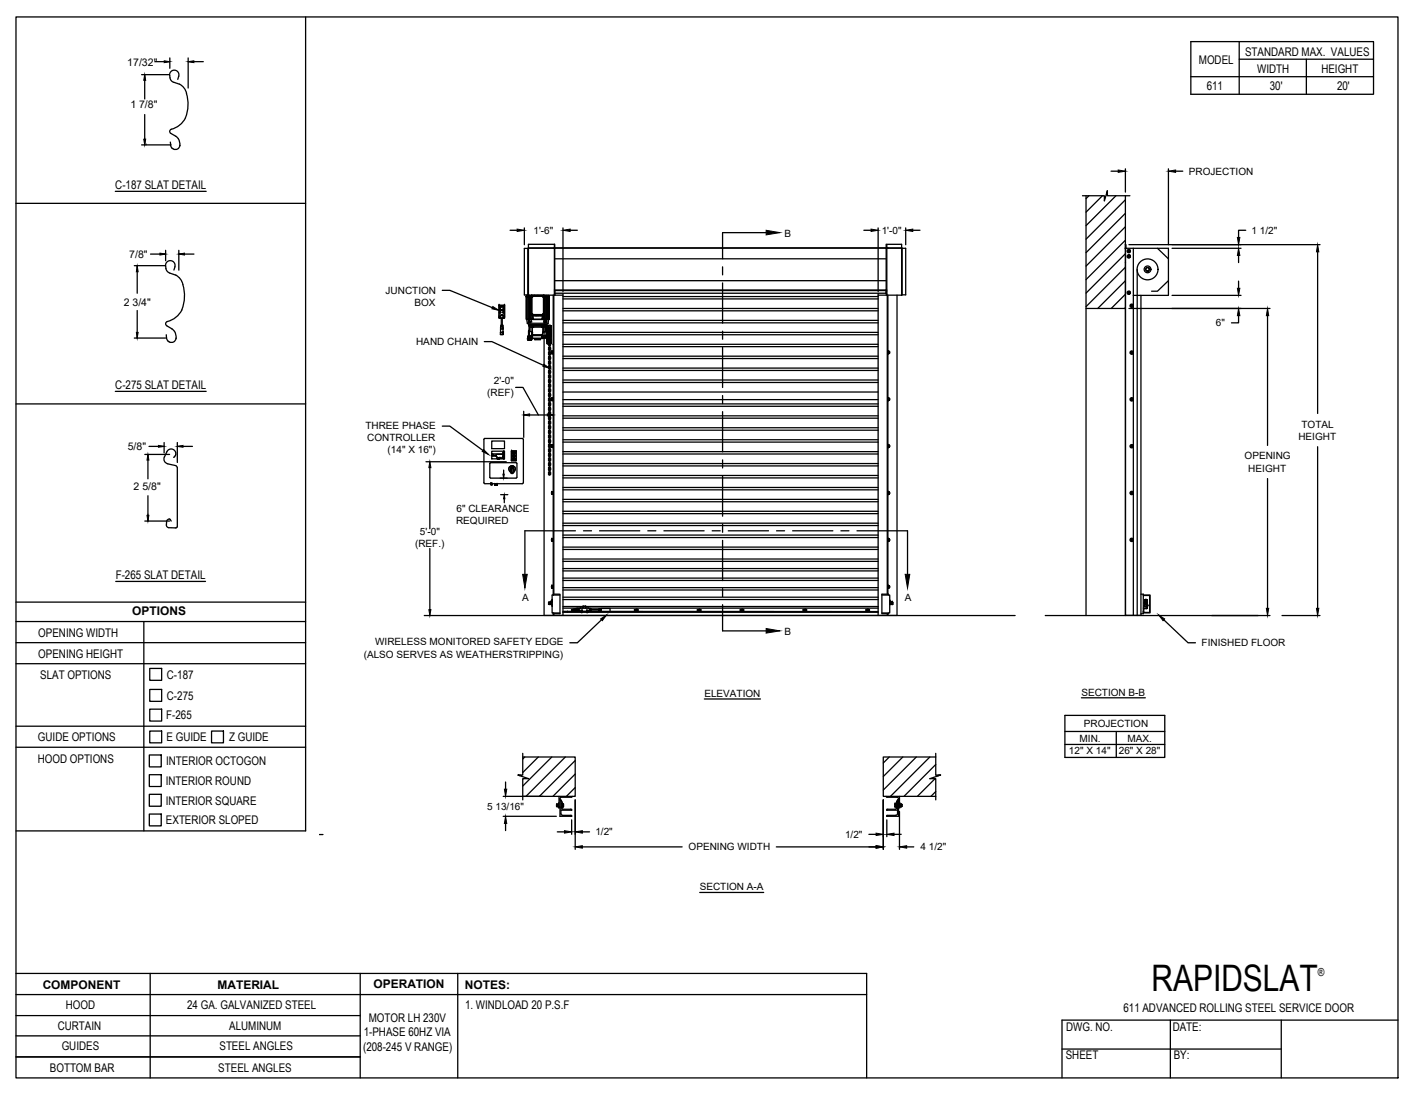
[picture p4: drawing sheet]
<svg xmlns="http://www.w3.org/2000/svg" width="279mm" height="216mm" viewBox="0 0 279 216" stroke-linecap="round" stroke-linejoin="round" font-family="sans-serif">
<!-- layer: MOTOR LH -->
<g fill="none" stroke="#000" stroke-width=".25">
<path d="M213.6 38.6h4.3v1.1l.6-2v.9h4.4M214.3 38.6v82.9M214.9 38.6l-.6 .6M217.5 38.6l-3.2 3.3M218.5 37.7h.1M220.2 38.6l-5.9 5.9M222.1 38.6v82.9M222.1 39.4l-7.8 7.8M103.8 58.5h.1M103.9 58.5h.1M103.9 58.5v4.6l.2 .7M103.9 58.5h.4"/>
<path d="M104 58.2l-.1 .3M104.1 58.5h-.3h.4M104.2 49v9.2M104.2 58.5v4.5M104.2 58.5h-.4v4.5h.4M104.2 58.2h.1M104.2 58.2v-9.2v9.2M104.3 49h-.8v9.2h.7M104.3 58.3h.1M104.3 58.3v.2h.5M104.3 49h74.4v9.2h-.8M104.3 48.9h4.9"/>
<path d="M104.3 58.3h5.1M104.3 58.3v-10.1h5.1v10.1M104.4 58.5h-.5v4.5M104.4 58.5v4.6M104.5 58.3v.2M104.5 58.5v4.5M104.5 58.5h.1M104.7 58.6h.1M104.7 58.6l-.2-.1v4.5h.2M104.7 59.4v.3M104.8 59.7v.8M104.8 59.7h.1"/>
<path d="M104.8 58.8v.7M104.8 58.8h.1M104.8 59.5h.1M104.8 58.5l-.1 .3M104.8 58.5v3.6M104.8 58.7v3.2M104.9 58.4h2.4v3.8h-2.4zM104.9 58.3h-.1M104.9 58.6l.2-.2h1.9l.3 .2v3.3M104.9 58.3l-.2 .2M104.9 58.7l.3-.2h1.8l.2 .2v3.2l-.2 .2h-1.8l-.3-.2zM104.9 58.5l-.1 .2h.1"/>
<path d="M104.9 58.6v3.4M105 58.5l-.1 .1M105.1 58.4l.1 .1zM105.2 58.4h1.8M105.5 58.3h.1M106.2 58.3h.1M107 58.4l.1 .1M107.1 58.5h.1M107.2 58.3l.2 .2M107.2 58.5l.1 .2-.1-.1M107.2 58.3h-2.3M107.2 58.3h.1"/>
<path d="M107.2 58.5v.1M107.3 58.3l.1 63.2h69.6v-63.2M107.4 58.5v3.6M107.4 58.5h.1M107.4 58.5v4.5l-.2-.1M107.4 58.6h.1M107.4 58.5v.1M107.4 58.5h1M107.6 58.5h.1M107.7 58.5v4.5M107.7 58.3v.2h-.3M107.7 58.5v4.5h-.2"/>
<path d="M107.8 58.5v4.6h.1v.4h-.2M107.9 58.5h.3M107.9 58.3v.2h-.2M108 58.5v4.5M108.2 58.3v.2M108.2 58.5h.1M108.3 58.5v4.6M108.4 58.5h-.2h.2M108.4 58.5h.1M108.4 58.5v4.5h-.6M109.2 58.3v59.1M109.3 48.9v.1"/>
<path d="M109.3 58.3v59M109.4 58h.1M109.4 57.4h.1M109.4 58.3h1.7M109.4 57.2h65.6M109.4 57.5h.1M109.4 57.6h.1M109.4 57.8h.1M109.5 48.2v9.7h65.4M109.5 57.3h65.4M109.5 51.1h65.4M109.5 55.4h65.4"/>
<path d="M109.5 57.9v.4M111.1 57.9v63.6M111.1 58.5h62.2M111.1 59h62.2M173.3 58.3h4.6M173.3 57.9v63.6M174.9 48.2v10.1M174.9 57.7h.1M174.9 57.5h.1M174.9 57.9h.1M175 58.3v-10.1h2.9v10.1M175 57.4v.6"/>
<path d="M175.1 48.9v.1M175.1 58.3v59M175.2 48.9v.1M175.2 58.3v59M177.9 49h.1M177.9 48.9l-68.7 .1M177.9 58.2v.1M177.9 49v9.2M178 49v9.2M222 49l.1 .1M222 48.3l.1 .7M222.1 49h.1"/>
<path d="M222.1 51.8h.1M222.1 49.1h.1M222.1 42.1l-7.8 7.8M222.1 44.7l-7.8 7.8M222.1 47.4l-7.8 7.8M222.1 50.1l-7.8 7.7M222.1 52.7l-7.8 7.8M222.1 55.4l-5.5 5.5M222.1 58.1l-2.8 2.8M222.1 48.3v.7M222.7 50.4l.2 .1zM222.7 50.8l.2-.1z"/>
<path d="M222.7 50.4l-.2 .1v.2l.2 .1M222.7 49.4l.2 .1zM222.7 49.8l.2-.1zM222.7 49.4l-.2 .1v.2l.2 .1M222.7 57.6l.2 .1zM222.7 58l.2-.1zM222.7 57.6l-.2 .1v.2l.2 .1M222.8 57.6l-.3 .1 .1 .3 .3-.1-.1-.3M222.8 49.4l-.3 .1 .1 .3 .3-.1-.1-.3M222.8 50.4l-.3 .1 .1 .3 .3-.1-.1-.3M222.8 49.4h.1M222.8 50.4h.1"/>
<path d="M222.8 57.6h.1M222.9 50.5h.1M222.9 50.5v.2v-.1M222.9 50.7h.1M222.9 49.5h.1M222.9 49.5v.2v-.1M222.9 49.7h.1M222.9 57.7h.1M222.9 57.7v.2v-.1M222.9 57.9h.1M223.6 49v72.4M223.6 58.3h6.9"/>
<path d="M224.4 53.2v68.3M225.1 58.3v63.1h-3v-72.4h8.4v9.3M226.4 53.4h.2v.2h-.2zM226.8 53a.36 .36 0 0 0-.7 0 .36 .36 0 0 0 .3 .5 .37 .37 0 0 1-.3-.5 .37 .37 0 0 1 .6-.1 .37 .37 0 0 1-.1 .6l.2-.3M226.8 53.1h.1M226.8 53.1v.1M226.8 53v.1M228.4 49l2.1 2.1M230.5 55.4l-2.1 2.1h-1.2M98.5 60.3h.1M98.5 60.3v2.4l.3 .1M98.5 60.3h1"/>
<path d="M98.5 62.6h.1M98.5 62.6l.2 .1zM98.6 60.5l.1 .1zM98.6 61.6h.1M98.6 61.7h.1M98.6 61.1h.1M98.6 60.5h.1M98.6 60.6h.1M98.7 61.7h.1M98.7 61.1h.1M98.7 60.5h.1M98.7 61.6h.1"/>
<path d="M98.7 60.6h.1M98.7 65.6h.6M98.7 66h.6M98.8 66h.1M98.8 65.6l-.1 .4M98.8 66h.5M98.8 65.6h.5M98.8 62.3h.5M98.8 64.7h.5M98.8 64.9h.5M98.8 62.3v.3h-.3M98.8 62.6v.2"/>
<path d="M98.8 64.9v.7M98.8 64.7v.2M98.8 64.4h.4M98.8 64.4v.3M98.8 64.4h.1M98.8 64.3h.4M98.8 62.8h.4M98.8 62.8h.1M98.9 62.8v1.5M98.9 62.1l-.2 .2M98.9 62.1l.4 .2M99.1 62.8v1.5"/>
<path d="M99.2 62.8h.1M99.2 64.4h.1M99.2 64.3h.1M99.2 64.4l.1 .3M99.2 64.7v.2M99.3 66h.1M99.3 65.6h.1M99.3 64.7h.1M99.3 64.9h.1M99.3 64.9v.7M99.3 62.8h.1M99.3 62.6v.2h-.5"/>
<path d="M99.3 62.3h.1M99.3 62.3v.3M99.3 65.6v.4M99.3 62.6h.2M99.3 62.6l.2 .1zM99.3 61.6h.1M99.3 61.7h.1M99.3 61.1h.1M99.3 60.5h.1M99.3 60.6h.1M99.4 61.7h.1M99.4 61.1h.1"/>
<path d="M99.4 60.5h.1M99.4 61.6h.1M99.4 60.6h.1M99.5 62.6h.1M99.5 60.3h.1M99.6 60.3l-.1 2.4-.2 .1M103.9 63.1h.5M104.1 63.8h4M104.1 63.8l.2 .3M104.1 67.1h.1M104.1 66.4l.1 .1M104.2 66.5l.1-.1z"/>
<path d="M104.2 66.8l.1-.1zM104.2 67h.1M104.2 66.5h.1M104.2 67l.5 .1M104.2 66.7h.1M104.2 66.7l-.1 .2 .1 .1M104.2 63h.2M104.2 66.4h.1M104.2 66.6h.1M104.2 66.6v.1M104.2 67.1h.6M104.2 66.5v.1"/>
<path d="M104.2 66.6l.1 .1M104.3 66.7h.1M104.3 63.1h.5l.1 .4h-.6zM104.3 66.9h.1M104.3 63.1h.1M104.3 66.9l.1 .1M104.3 66.4h.1M104.3 66.9v.2l-.1-.1 .1-.1M104.3 66.7h-.1v.3M104.3 67.1h.1M104.3 67.1h.1zM104.3 66.6v.3"/>
<path d="M104.3 66.8h.1M104.3 66.5h-.1M104.3 66.6v.1M104.3 66.6v-.3h.2v.5M104.3 66.7l.1 .3M104.3 64.1h3.6M104.3 64.1v.1h3.5l.1-.1M104.3 65.2v1.1M104.3 66.6v.4M104.4 67.1h.1M104.4 67.1h-.1M104.4 63.5l.2 .1"/>
<path d="M104.4 63.6h.2M104.4 63.6h.1M104.4 67.1h-.1h.1M104.4 65.2l.1 .1M104.4 64.2v1M104.4 65.2l-.1 .1v1.3M104.4 64.4h.1M104.4 64.3v-.1v.2M104.4 64.3h.1M104.4 66.9h.2M104.4 66.8l.1 .1M104.5 66.6v.1"/>
<path d="M104.5 66.7v.2M104.5 65.3h.1M104.5 66.8h.1M104.5 66.9h.1M104.5 66.4l-.1 .3M104.5 65.3v1M104.5 65.3v-.8h3.2l.1 .9M104.5 65.3v.1l.5 .1M104.5 66.6v.2M104.5 66.5h.1M104.5 66.8l-.1 .2M104.5 66.3h.4"/>
<path d="M104.5 64.5h.4M104.5 66.2h.4M104.5 67.1h.1M104.5 67.1h.1zM104.5 63.1v.6M104.5 67.1h.3M104.5 66.8v.1M104.5 66.5l.1 .2M104.5 63.1h3.1M104.5 63v.1M104.5 66.8l.1 .1M104.6 64.5v.9"/>
<path d="M104.6 66.9v.1M104.6 66.9h.1M104.6 67.1h.1M104.6 66.3v.6M104.6 66.3l-.1 .2M104.6 67.1h-.1h.1M104.6 66.3v.4zM104.6 63.6h.1M104.6 67h.1M104.6 66.3h.1M104.6 67.1h-.1M104.6 66.7v.3z"/>
<path d="M104.6 66.5h.3M104.6 66.8h.4M104.6 63.5v.1M104.7 67.1h.1M104.7 66.9h.1M104.7 66.9l.2 .1-.2 .1zM104.7 62.9h.1M104.7 60.5v.2M104.7 61.1v.3M104.7 61.8v1.2M104.7 66.8l-.1 .1M104.7 62.1l.2 .2"/>
<path d="M104.8 60.5h.1M104.8 60.7v.5M104.8 61.4v.4M104.8 61.4h.1M104.8 61.8h.1M104.8 67.1h.1M104.8 62.2v.8M104.8 67h.1M104.8 61.9l.1 .1M104.8 61.9h.1M104.9 66.8l-.2 .3M104.9 61.9h.1"/>
<path d="M104.9 67.1h-.1M104.9 66.2v.4h-.3M104.9 66.7h.1M104.9 66.5h.1M104.9 61.9l.2 .2M104.9 66.6l.1 .1M104.9 64.6h.1M104.9 65.6h.1M104.9 66.8l-.1 .2M104.9 65.6v.6M104.9 66.6v.1M104.9 62l.3 .1"/>
<path d="M104.9 62.2v.1M104.9 64.5v.1h.4v-.1M104.9 66.2v.4M105 65.6v1.1M105 62.3v.7h.1v-.7M105 62.9l-.3 .1M105 65.6h.1M105 65.6h-.1M105 64.6v.9M105 66.8h.1M105 64.6h.2M105 64.6v1.5"/>
<path d="M105 66.2l.1 .5M105 66.1h.1M105 66.1v.6M105 66.7h.1M105 66.7v.1M105 62.1h.2M105 65.6v1.2M105.1 66.7v.1h2M105.1 65.5l-.2 .1v.6M105.1 66.8h2M105.1 62.9h.1M105.2 62.1h.1"/>
<path d="M105.2 62.1h1.8M105.2 62.2h1.8M105.2 64.6h.1M105.2 62.3v.7h1.8v-.7M105.3 64.6h-.1M105.3 64.5h1.6M105.4 62.3h.9M105.4 62.3h.8M105.5 66.8h.1M105.5 66.8h1.2M105.5 66.8v.2M105.5 67h1.1"/>
<path d="M105.5 67h.1M106.2 62.3h.1M106.4 62.3h.5M106.7 66.8l-.1 .2M106.7 66.8h.1M106.9 64.6h.1M106.9 64.5v.1h.4v-.1M107 64.6h.2M107 66.2h.1M107 66.2l-.1 .3 .2 .3M107 66.2l.1 .1M107 66.5h.7"/>
<path d="M107 64.6h.1M107 66.2v-.1h-1.9v.1h1.9M107 66.6h.1M107 66.5v.1M107 66.8h.1M107.1 66.8h.1M107 66.1v.1M107 66.5l.1 .3M107 62.1v.1l.1-.1M107 66.5h.1M107 62.1h.1M107.1 66.3h.1"/>
<path d="M107.1 62.9h.1M107.1 66.3l-.2 .1 .1 .1M107.1 62.3v.7h.1v-.7M107.1 66.8h.8M107.1 65.5l-.1 .6M107.1 64.6v.9M107.2 61.9l.1 .1zM107.2 62l-.1 .1M107.3 64.6h-.1M107.3 64.5h.4M107.3 61.9l-.3 .2M107.4 63.1h.3v.4"/>
<path d="M107.4 62.2v.8M107.4 62.1l-.2 .2h-2.3M107.4 62.9l.1 .1M107.6 63.5v.2l.2-.1M107.6 63.6h.2M107.6 63.6h.1M107.6 64.5v.9h.2M107.6 65.5h-.4M107.6 63v.1M107.7 66.5h.1M107.7 66.3v.1M107.7 63.1h-.3l-.1 .4h.4"/>
<path d="M107.7 63.1h.2M107.7 66.3v.2M107.7 66.2l-.6 .1M107.7 66.4v.1M107.7 66.4h.1M107.7 66.3h.1M107.7 63.6v.1M107.7 66.4l.1 .1M107.8 66.3v.2M107.8 66.3h-.7M107.8 64.2v1M107.8 65.4l-.1 .9"/>
<path d="M107.8 65.4l-.7 .1M107.8 66.5v.3M107.8 65.5h.1M107.8 65.4h.1M107.8 63.1h.5M107.8 63.6h.1M107.8 63.5v.1M107.9 65.4v1.6M107.9 65.4h.1M107.9 66.7h.1M107.9 65.3l-.1 1.5M107.9 64.6h.1v2.9h-.1z"/>
<path d="M107.9 67.5l.1 .4M107.9 65v.4M107.9 67.6l.1 .3M108 66.4l.1 1.1M108 66h.1M108 66l.1 1.5M108 64.6v1.4M108 64.2l-.1 .4M108 64.2l.7 .1M108 67.9h.2M108 64.2l-.1 .3M108.1 67.5h.1"/>
<path d="M108.1 64.6l-.1 1.1M108.1 64.6h.1M108.1 67.5v.1M108.1 67.5l-.1 .1h.1M108.1 64.5l.1-.2v3.4M108.1 64.5h.1M108.1 64.5v3M108.1 66.2v.1M108.1 65.5v-.1v.2M108.1 66.8v.3v-.3M108.1 64.9h.1M108.1 67.1h.1"/>
<path d="M108.1 66.3h.1M108.1 66.1h.1M108.1 64.5v.4M108.1 67.1v.5M108.1 66.9v.3M108.1 65.9h.1M108.1 64.4l-.1 .2M108.1 67.6h.1M108.1 67.6l.1 .1M108.1 64.4v.2M108.1 66h.1M108.1 64.5v1.5"/>
<path d="M108.1 66v1.6M108.1 64.9v.3zM108.1 63.8l-.2 .3M108.1 64.4v1.6M108.1 66l.1 1.6M108.2 64.4v3.3M108.2 67.1l.2 .2M108.2 73.5l.2 .2M108.2 75.3l.2 .2M108.2 64.4l.2 .3M108.2 66.4h.1M108.2 66.5v.1"/>
<path d="M108.2 67.5h.1M108.2 67.7h.1M108.2 64.4h.1M108.2 67.8l.2 .4M108.2 72.3l.2 .5M108.2 74.2l.2 .4M108.2 79.7l.2 .4M108.3 63.1l-.2 .7M108.3 69h.1M108.3 68.7h.2M108.3 68h.2M108.3 67.1l.1 .1"/>
<path d="M108.3 66.2l.1 .1M108.3 65.2h.2M108.3 65h.2M108.3 69.9h.1M108.3 70.8h.2M108.3 70.5h.2M108.3 71.7l.1 .1M108.3 72.6l.1 .1M108.3 73.5l.1 .1M108.3 74.4l.1 .1M108.3 75.3l.1 .1M108.3 76.3h.1"/>
<path d="M108.3 76h.2M108.3 77.2h.1M108.3 78.1h.2M108.3 77.8h.2M108.3 79l.1 .1M108.3 79.9l.1 .1M108.3 67.6h.1M108.4 67.3l-.1 .3M108.4 67.9h.1M108.4 67.3h.1M108.4 67.7h-.1M108.4 66.8h-.1"/>
<path d="M108.4 65.8l-.1 .1M108.4 69.5l-.1 .1M108.4 71.4h-.1M108.4 72.3h-.1M108.4 73.2h-.1M108.4 74.1l-.1 .1M108.4 75l-.1 .1M108.4 76.8l-.1 .1M108.4 78.7h-.1M108.4 79.6h-.1M108.4 68.5l-.2 .5 .2 .1M108.4 67.6l-.2 .1"/>
<path d="M108.4 66.6l-.2 .5M108.4 65.7l-.2 .2 .2 .5M108.4 64.8l-.2 .2 .2 .4M108.4 69.4l-.2 .5 .2 .2M108.4 70.3l-.2 .5 .2 .2M108.4 71.2l-.2 .5 .2 .2M108.4 72.1l-.2 .2M108.4 73.1l-.2 .4M108.4 74l-.2 .2M108.4 74.9l-.2 .5M108.4 75.8l-.2 .5 .2 .1M108.4 76.7l-.2 .5 .2 .2"/>
<path d="M108.4 77.6l-.1 .6h.3v-.1M108.4 78.5l-.2 .5 .2 .2M108.4 79.4l-.2 .2M108.4 67.7h.1M108.4 67.1h.1M108.4 66.8h.1M108.4 66.2h.1M108.4 65.9h.1M108.4 69.5h.1M108.4 69h.1M108.4 69.9h.1M108.4 71.4h.1"/>
<path d="M108.4 72.3h.1M108.4 71.7h.1M108.4 73.2h.1M108.4 72.6h.1M108.4 74.1h.1M108.4 73.5h.1M108.4 75h.1M108.4 74.5h.1M108.4 75.4h.1M108.4 76.8h.1M108.4 76.3h.1M108.4 77.2h.1"/>
<path d="M108.4 78.7h.1M108.4 79.6h.1M108.4 79h.1M108.4 79.9h.1M108.4 67.4h.1M108.4 64.8h.1M108.4 64.7v.1M108.4 65v.2M108.4 65.9v.3M108.4 66.8v.3M108.5 64.7h-.1v28.9M108.5 68.5l.1 .2"/>
<path d="M108.5 67.6l.1 .1M108.5 66.6l.1 .2M108.5 65.7l.1 .2M108.5 69.4l.1 .2M108.5 70.3l.1 .2M108.5 71.2l.1 .2M108.5 72.1l.1 .2M108.5 73.1l.1 .1M108.5 74l.1 .2M108.5 74.9l.1 .2M108.5 75.8l.1 .2M108.5 76.7l.1 .2"/>
<path d="M108.5 77.6l.1 .2M108.5 78.5l.1 .2M108.5 79.4l.1 .2M108.5 67.7h.1M108.5 66.8h.1M108.5 65.8v.1M108.5 69.5v.1M108.5 71.4h.1M108.5 72.3h.1M108.5 73.2h.1M108.5 74.1v.1M108.5 75v.1"/>
<path d="M108.5 76.8v.1M108.5 78.7h.1M108.5 79.6h.1M108.5 67.3h.1M108.5 64.7l.1 .3M108.5 64.8h.1M108.5 64.7v28.9h-.2M108.5 69h.1M108.5 67.1v.1M108.5 66.2v.1M108.5 69.9h.1M108.5 71.7v.1"/>
<path d="M108.5 72.6v.1M108.5 73.5v.1M108.5 74.4v.1M108.5 75.3v.1M108.5 76.3h.1M108.5 77.2h.1M108.5 79v.1M108.5 79.9v.1M108.5 67.4h.1M108.5 67.4v.2M108.5 67.6h.1M108.6 69l-.1 .1"/>
<path d="M108.6 68l-.1 .2M108.6 67.1l-.1 .2M108.6 66.2l-.1 .2M108.6 65.2l-.1 .2M108.6 69.9l-.1 .2M108.6 70.8l-.1 .2M108.6 71.7l-.1 .2M108.6 72.6l-.1 .2M108.6 73.5l-.1 .2M108.6 74.4l-.1 .2M108.6 75.3l-.1 .2M108.6 76.3l-.1 .1"/>
<path d="M108.6 77.2l-.1 .2M108.6 79l-.1 .2M108.6 79.9l-.1 .2M108.6 67.7h.1M108.6 64.4l-.1 .3M108.6 64.4h.1M108.6 65v.3M108.6 65.9v.3M108.6 66.8v.3M108.6 67.8v.2M108.6 68.7v.3M108.6 69.6v.3"/>
<path d="M108.6 70.5v.3M108.6 71.4v.3M108.6 72.3v.3M108.6 73.3v.2M108.6 74.2v.2M108.6 75.1v.3M108.6 76v.3M108.6 76.9v.3M108.6 77.8v.3M108.6 78.7v.3M108.6 79.7v.2M108.7 64.3v3.5"/>
<path d="M108.7 64.3h.1M108.7 64.3v1.7M108.7 67.8h-.1M108.8 65.8l-.1 2M108.8 65.6v.3M108.8 66.3v-.2v.4M108.9 78.9h.1M108.9 78.7h.1M108.9 69.7h.1M108.9 69.4h.1M108.9 78.7v.2M108.9 69.4v.3"/>
<path d="M108.9 69.4h.2v-.1h-.2v.4M108.9 69.7h.2v.1h-.2zM108.9 78.9h.2v.2h-.2zM108.9 78.5h.2v.2h-.2zM108.9 69.3v.5M108.9 78.5v.6M109.1 69.4v.3M109.1 78.7v.2M109.1 69.3h.1M109.1 78.5v.1M109.1 69.3l.1 .5M109.1 78.5h.1"/>
<path d="M109.1 79.1h.1M109.1 69.8h.1M109.1 79v.1M109.1 68h.1M109.1 78.5v.6M111.1 60.9h62.2M111.1 79.7h62.2M111.1 77.4h62.2M111.1 78.9h62.2M111.1 75h62.2M111.1 75.5h62.2M111.1 72.6h62.2"/>
<path d="M111.1 73.1h62.2M111.1 70.3h62.2M111.1 70.8h62.2M111.1 67.9h62.2M111.1 68.4h62.2M111.1 65.6h62.2M111.1 66.1h62.2M111.1 63.2h62.2M111.1 63.7h62.2M111.1 61.3h62.2M175.2 69.2v.7M175.2 78.5v.6"/>
<path d="M175.3 78.9h.1M175.3 78.6v.4M175.3 79h.2M175.3 78.6h.2v.1M175.3 69.7h.1M175.3 69.4v.3M175.3 69.7l.2 .1M175.3 69.4l.2-.1v.1M175.3 79h.1M175.3 69.7v.1M175.3 78.9l.2 .1M175.3 78.7h.2v.2"/>
<path d="M175.3 69.4h.2v.3M175.3 78.6h.1M175.3 69.3v.1M175.5 69.3v.5M175.5 78.6v.4M175.5 78.7h.1M175.5 69.4h.1M175.5 69.7h.1M175.5 78.9h.1M214.3 60.9h7.8M222.1 60.7l-.2 .2M223.3 69.4l.2 .1z"/>
<path d="M223.3 69.8l.2-.1zM223.3 69.4l-.2 .1v.2l.2 .1M223.3 78.6l.2 .1zM223.3 79.1l.2-.1zM223.3 78.6l-.2 .1v.3l.2 .1M223.5 69.5v.2v-.1M223.5 78.7v.3v-.2M96.8 94.4h5.1M96.9 95.6h.1M96.9 95.5h.1M96.9 95.5h.2M96.9 95.6h.2"/>
<path d="M96.9 95.5v.2M97 87h2.5v1.5h-2.5zM97 89h2.5v1.6h-2.5zM97 89.6h2.4M97 89.6l.3 .1zM97.1 89.6v.1M97.1 95.6h.1M97.1 95.6h-.2h.2M97.1 89.6h.1M97.1 95.6h-.2M97.1 95.5v.1M97.1 95.6v.1"/>
<path d="M97.6 95.7h.1M97.6 95.6h.1M97.6 95.7h.5M97.6 95.7h.5h-.5M97.6 95.6h.5h-.5M97.6 95.6h.5M97.6 95.5v.2h.5v-.2M97.7 89.9l.2 .1zM97.9 89.7h1.3v.8h-1.2zM98 89.7h.1M98.1 95.7h.1M98.1 95.6h.1"/>
<path d="M98.1 90.6h.1M98.1 90.5h.1M98.1 90.5v.1M98.1 90.5h.5M98.2 90.5h.1M98.2 90.6h.1M98.2 90.5v.1M98.3 90.6h.1M98.3 90.5h.1M98.3 90.5v.1M98.4 90.5h.1M98.4 90.6h.1"/>
<path d="M98.4 90.5v.1M98.5 90.6h.1M98.5 90.5h.1M98.6 90.5h-.5h.5M98.6 90.5v.1M98.6 90.6h.1M98.6 90.5h.1M98.7 90.5h.1M99.1 90.5h.1M99.3 89.4h.1M99.3 90.3h.1M99.4 90.3h-.1"/>
<path d="M99.4 89.4h.1M99.4 90.3h.1M99.4 89v1.6M99.4 89v1.6v-1.6M99.5 89v1.6M100.7 93.1l.3 .4M100.7 93.1a.65 .65 0 0 1-.2-1 .65 .65 0 0 1 1 0 .65 .65 0 0 1-.1 1M100.7 92.7l.1 .4zM100.8 93.1l.2 .3M100.9 92.2l-.2 .5M100.9 92.3l-.1 .3M100.9 90.9v-1.9h.9l.1 1.9"/>
<path d="M100.9 92.3h.1M100.9 92.3h.3v1h-.3zM100.9 92.1v.2M100.9 90.9h.1M100.9 89v1.9M100.9 92.3h.2M100.9 89h.1M100.9 90.9h.9M101 93.4v.1M101.2 92.3h.1M101.2 92.3l.1 .3M101.2 92.3h-.3"/>
<path d="M101.2 92.1h-.3M101.2 92.2l.2 .5M101.2 92.1v.2M101.2 90.6h.1M101.3 89.4h.1M101.3 89.3h.1M101.3 89.9h.1M101.3 89.3v.1M101.3 90h.1M101.3 89.9v.1M101.3 90.6h.1M101.3 93.1l-.3 .3"/>
<path d="M101.3 92.7l.1 .4zM101.4 93.1l-.4 .4M101.4 89.9h.1M101.4 90.6h.1M101.4 89.3h.1M101.4 89.4h.1M101.4 89.3v.1M101.5 89.3h.1M101.4 90.5v.1M101.4 90.5h.1M101.5 89.9h.1M101.5 90h.1"/>
<path d="M101.5 89.9v.1M101.5 90.6h.1M101.8 89v1.9M101.9 90.9h-.1M102 91.5l-.1-.2-5.2 .1-.1 2.8 .2 .1M102 94.2l-.2 .1M102 91.5v2.7M103.1 86.5l.2 .2M103.1 86.5h-7.4l-.2 .2v8.7l7.6 .1M103.3 95.3l-.2 .1M103.3 86.7v8.6M108.2 80.8l.2 .2"/>
<path d="M108.2 83.5l.2 .2M108.2 92.7l.2 .2M108.2 82.4l.2 .4M108.2 90.6l.1 .4h.3v-.2M108.2 91.5l.2 .4M108.3 80.8l.1 .1M108.3 81.7l.1 .1M108.3 82.6l.1 .1M108.3 83.5l.1 .1M108.3 84.4h.2M108.3 84.2h.2M108.3 85.4l.1 .1"/>
<path d="M108.3 85.1h.2M108.3 86.3l.1 .1M108.3 87.2l.1 .1M108.3 86.9h.2M108.3 88.1l.1 .1M108.3 89l.1 .1M108.3 89.9l.1 .1M108.3 90.8l.1 .1M108.3 91.7l.1 .1M108.3 91.5h.2M108.3 92.7h.1M108.3 93.3h.2"/>
<path d="M108.4 80.5h-.1M108.4 81.4h-.1M108.4 82.3h-.1M108.4 83.2l-.1 .1M108.4 85.9l-.1 .1M108.4 87.8h-.1M108.4 88.7h-.1M108.4 89.6h-.1M108.4 90.5h-.1M108.4 92.3l-.1 .1M108.4 80.4l-.2 .4M108.4 81.2l-.2 .5 .2 .2"/>
<path d="M108.4 82.2l-.2 .1M108.4 83.1l-.2 .4M108.4 84l-.1 .6h.3v-.2M108.4 84.9l-.2 .5 .2 .2M108.4 85.8l-.2 .5 .2 .2M108.4 86.7l-.2 .5 .2 .2M108.4 87.6l-.2 .5 .2 .2M108.4 88.5l-.2 .5 .2 .2M108.4 89.4l-.2 .5 .2 .2M108.4 90.3l-.2 .2M108.4 91.3l-.2 .2M108.4 92.2l-.2 .5"/>
<path d="M108.4 93.1l-.1 .6h.3v-.1M108.4 80.5h.1M108.4 81.4h.1M108.4 80.8h.1M108.4 82.3h.1M108.4 81.7h.1M108.4 83.2h.1M108.4 82.6h.1M108.4 83.6h.1M108.4 86h.1M108.4 85.4h.1M108.4 86.3h.1"/>
<path d="M108.4 87.8h.1M108.4 87.2h.1M108.4 88.7h.1M108.4 88.1h.1M108.4 89.6h.1M108.4 89h.1M108.4 90.5h.1M108.4 89.9h.1M108.4 90.9h.1M108.4 92.3h.1M108.4 91.8h.1M108.4 92.7h.1"/>
<path d="M108.4 81h.1M108.5 80.4l.1 .1M108.5 81.2l.1 .2M108.5 82.2l.1 .1M108.5 83.1l.1 .2M108.5 84l.1 .2M108.5 84.9l.1 .2M108.5 85.8l.1 .2M108.5 86.7l.1 .2M108.5 87.6l.1 .2M108.5 88.5l.1 .2M108.5 89.4l.1 .2"/>
<path d="M108.5 90.3l.1 .2M108.5 91.3l.1 .2M108.5 92.2l.1 .2M108.5 93.1l.1 .2M108.5 80.5h.1M108.5 81.4h.1M108.5 82.3h.1M108.5 83.2v.1M108.5 85.9v.1M108.5 87.8h.1M108.5 88.7h.1M108.5 89.6h.1"/>
<path d="M108.5 90.5h.1M108.5 92.3v.1M108.5 80.8v.1M108.5 81.7v.1M108.5 82.6v.1M108.5 83.5v.1M108.5 85.4v.1M108.5 86.3v.1M108.5 87.2v.1M108.5 88.1v.1M108.5 89v.1M108.5 89.9v.1"/>
<path d="M108.5 90.8v.1M108.5 91.7v.1M108.5 92.7h.1M108.6 80.8l-.1 .2M108.6 81.7l-.1 .2M108.6 82.6l-.1 .2M108.6 83.5l-.1 .2M108.6 85.4l-.1 .2M108.6 86.3l-.1 .2M108.6 87.2l-.1 .2M108.6 88.1l-.1 .2M108.6 89l-.1 .2"/>
<path d="M108.6 89.9l-.1 .2M108.6 91.7l-.1 .2M108.6 92.7l-.1 .2M108.6 80.6v.2M108.6 81.4v.3M108.6 82.4v.2M108.6 83.3v.2M108.6 84.2v.3M108.6 85.1v.3M108.6 86v.3M108.6 86.9v.3M108.6 87.8v.3"/>
<path d="M108.6 88.8v.2M108.6 89.6v.3M108.6 90.6v.2M108.6 91.5v.3M108.6 92.4v.3M108.6 93.3v.3M108.9 88.2h.1M108.9 87.9h.1M108.9 97.4h.1M108.9 97.2h.1M108.9 88.2l.2 .1M108.9 87.9v.3"/>
<path d="M108.9 97.2v.2M108.9 88.3h.1M108.9 97.2h.2v.2h-.2zM108.9 97.2v-.2h.2v.2M108.9 97.4v.2h.2M108.9 87.9h.2v-.1h-.2v.4M108.9 88.2h.2v.1M108.9 97v.6M108.9 87.8v.5M109.1 97.4v.2M109.1 87.9v.3M109.1 97v.1"/>
<path d="M109.1 87.8h.1M109.1 97h.1M109.1 97.6h.1M109.1 87.8l.1 .5M109.1 97.5v.1M109.1 88.3h.1M109.1 97v.6M111.1 98.6h62.2M111.1 99h62.2M111.1 96.2h62.2M111.1 96.7h62.2M111.1 93.8h62.2"/>
<path d="M111.1 94.3h62.2M111.1 91.5h62.2M111.1 91.9h62.2M111.1 89.1h62.2M111.1 89.6h62.2M111.1 86.8h62.2M111.1 87.2h62.2M111.1 84.4h62.2M111.1 84.9h62.2M111.1 82.1h62.2M111.1 82.5h62.2M111.1 80.2h62.2"/>
<path d="M175.2 87.7v.7M175.2 97v.6M175.3 97.4h.1M175.3 97.1v.4M175.3 97.5h.2M175.3 97.1h.2v.1M175.3 88.2h.1M175.3 87.9v.3M175.3 88.2l.2 .1M175.3 87.9l.2-.1v.1M175.3 97.5h.1M175.3 88.2v.1"/>
<path d="M175.3 97.4l.2 .1M175.3 97.2h.2v.2M175.3 87.9h.2v.3M175.3 97.1h.1M175.3 87.8v.1M175.5 87.8v.5M175.5 97.1v.4M175.5 97.2h.1M175.5 87.9h.1M175.5 88.2h.1M175.5 97.4h.1M223.3 87.8l.2 .2z"/>
<path d="M223.3 88.3l.2-.1zM223.3 87.8l-.2 .2v.2l.2 .1M223.3 97.1l.2 .1zM223.3 97.5l.2-.1zM223.3 97.1l-.2 .1v.2l.2 .1M223.5 88v.2v-.1M223.5 97.2v.2v-.1M108.2 119.2l.2 .1M108.2 118.9v.3M108.3 118.8l-.1 .1M108.3 118.8h.1M108.3 119.1h.3"/>
<path d="M108.4 118.8h.2v.5h-.2zM108.6 119.2h.1M108.6 118.9h.1M108.6 119.1v.1M108.6 118.9v.2M108.6 118.9v.3M108.6 118.9l.1 .3M108.6 118.9l.1 .2M108.7 119.1l-.1 .1zM108.7 118.9h.1M108.7 119.2h.1M108.7 118.8h.1v.5h-.1z"/>
<path d="M108.7 119.1h.1M108.8 118.9h.1M108.8 119.3h.1M108.8 118.7h.1M108.8 118.7l-.1 .1M108.9 115.9h.1M108.9 115.7h.1M108.9 106.7h.1M108.9 106.4h.1M108.9 115.6v.3M108.9 115.6h.2l-.2 .1M108.9 106.7l.2 .1"/>
<path d="M108.9 115.7v.2M108.9 106.4v.3M108.9 115.6v.5M108.9 106.8h.1M108.9 115.9h.2v.2h-.2zM108.9 106.3h.2v.1h-.2zM108.9 106.7h.2v.1M108.9 115.5v.1M108.9 106.3v.5M108.9 119.2v.5M108.9 119v-.6l-.1 .1v.8h.1M108.9 119.1v.1"/>
<path d="M108.9 118.4h.1M108.9 118.7h.1M108.9 119.7h.1M108.9 118.4v.3M109.1 115.7v.2M109.1 106.4v.3M109.1 115.5v.1M109.1 106.3h.1M109.1 106.3l.1 .5M109.1 115.5h.1M109.1 116.1h.1M109.1 116v.1"/>
<path d="M109.1 106.8h.1M109.1 115.5v.6M109.2 117.4v-.1h1.3v3.8h-1.3v-.1M110.5 117.4h-1.6v3.6h1.6M111.1 118.3h62.2M111.1 119.7h62.2M111.1 117.9h62.2M111.1 116h62.2M111.1 116.4h62.2M111.1 114.1h62.2M111.1 114.6h62.2M111.1 112.2h62.2"/>
<path d="M111.1 112.7h62.2M111.1 110.3h62.2M111.1 110.8h62.2M111.1 108h62.2M111.1 108.4h62.2M111.1 105.6h62.2M111.1 106.1h62.2M111.1 103.3h62.2M111.1 103.7h62.2M111.1 100.9h62.2M111.1 101.4h62.2M114.6 120a.34 .34 0 0 0-.4 .3 .34 .34 0 0 0 .4 .4 .33 .33 0 0 1-.3-.4 .33 .33 0 0 1 .3-.3"/>
<path d="M115.1 119.6h-.1M115.5 119.6l.1 .3M115.5 119.9l.1 .1M115.5 119.6h-.4l-.1 .4M116 120a.34 .34 0 0 1 .4 .3 .34 .34 0 0 1-.4 .4 .33 .33 0 0 0 .4-.4 .33 .33 0 0 0-.4-.3M174 117.4h1.6v3.6h-1.6M175.2 106.2v.7M175.2 115.5v.6M175.3 115.9h.1M175.3 115.6v.4M175.3 116h.2M175.3 115.6h.2v.1"/>
<path d="M175.3 106.7h.1M175.3 106.4v.3M175.3 106.7l.2 .1M175.3 106.4l.2-.1v.1M175.3 116h.1M175.3 106.7v.1M175.3 115.9l.2 .1M175.3 115.7h.2v.2M175.3 106.4h.2v.3M175.3 115.6h.1M175.3 106.3v.1M175.3 117.4v-.1h-1.3v3.8h1.3v-.1"/>
<path d="M175.5 115.6v.4M175.5 106.3v.5M175.5 115.7h.1M175.5 106.4h.1M175.5 106.7h.1M175.5 115.9h.1M175.6 118.7h.1M175.6 118.4v.9M175.6 118.7l.1 .6h.1v-.5h-.2M175.6 119.3h.1M175.7 119.1h.1M175.8 118.9v.2"/>
<path d="M175.8 119.1v.1M175.8 119.2h.1M175.8 118.9h.1M175.8 119.2v-.3l.1 .3M175.8 118.9v.3M175.9 119.2h.1M175.9 119.1h.2M176.1 118.8h.1M176.1 118.8v.5M176.1 118.8h-.2v.5h.2M176.1 118.8l.1 .1M176.1 119.3h.1"/>
<path d="M176.2 118.9v.3M176.2 119.2l-.1 .1M223.3 106.3l.2 .1zM223.3 106.8l.2-.1zM223.3 106.3l-.2 .1v.3l.2 .1M223.5 106.4v.3v-.1M225.1 117.3h.5v3.8h-.5M225.6 117.4h1.3v3.5h-1.3M225.6 117.5h1.2v3.4h-1.2M225.8 119.5v.1M225.8 119v-.7h.6v.7M225.8 118.4h.6"/>
<path d="M225.9 118.3l-.1 .4M225.9 119.2v.5M225.9 119.3h.4v.4M225.9 119.2l-.1-.1 .2 .2M225.9 118.4v.6M226 118.3h.3M226 118.8l-.2 .9h.6M226 119.3h.1M226 119.3h.2M226 118.8v-.4h.3v.6M226 118.8h.1M226.1 119.2h.1"/>
<path d="M226.2 118.4v.4M226.2 118.8h.1M226.2 119.3h-.2M226.3 118.8l-.3 .1M226.3 118.8l.1 .3M226.3 118.8l-.1 .1M226.3 119.2v.1M226.3 119.1v.1M226.3 120h.1M226.3 118.3v.4h-.4v.2M226.4 118.8v1.2M226.4 119.1v.9"/>
<path d="M226.4 118.7l-.1 .2M226.4 120h-.6M226.4 119.1l-.1 .2M226.4 119.5h.1M226.4 119.6h.1M226.4 119.5v.1M83.7 121.5h116.6M109.2 121v.5M109.3 121.1v.4M111.1 120h62.2M111.1 120.7h62.2M111.1 120.8h62.2"/>
<path d="M112 120.6v.2M112.9 120.3l-.1 .2h.3M112.9 120.3h.2M113.1 120.3l.3 .1-.1 .2-.2-.2zM113.4 120.3h.1M113.4 120.3l.1 .2M113.6 120.1v.5l-.1-.1v-.4h.3v.5h-.2M113.6 120.3h.2M113.8 120.5h.1M113.8 120.2h.1M113.8 120.2v.1M113.8 120.3v.2"/>
<path d="M113.8 120.2l.1 .1M113.9 120.3v.2M113.9 120.2h.1M113.9 120.2v.3M113.9 120.5h.1M113.9 120.3h.1M114 120.1v.5h-.1v-.5h.1M114 120.6h.1M114 120.1v.5M114 120.2h.1M114 120.5h.1M114 120.6h.4"/>
<path d="M114.4 120.1h-.4M114.7 120.7h.2M114.7 120.8h.1M114.7 120.6l.1 .1M114.7 120.5h.1M114.7 120.9h.2M114.7 120.5h.2M114.7 120.6h.1M114.8 120.5l.1 .1h-.2M114.8 120.8l-.1 .1 .2-.1M114.9 120.8h.1M114.9 120.5h.1"/>
<path d="M114.9 120.8l-.1 .1M114.9 120.6h.1M115.8 120.8h.1M115.8 120.6l.2-.1-.1 .2M115.8 120.5h.1M115.8 120.9h.2M115.8 120.5h.2M115.8 120.6l.2 .1M115.8 120.6v.1M115.9 120.5l-.1 .1M115.9 120.8l-.1 .1 .2-.1M116 120.8h.1"/>
<path d="M116 120.5h.1M116 120.8l-.1 .1M116.3 120.1h.2v.5h-.2M116.5 120.2h.1M116.5 120.5h.1M116.6 120.3h1.5M116.6 120.4h1.5M118.1 120.3h.1M118.1 120.4h.1M118.1 120.3v.1M118.2 120.3h-.1v.1M118.2 120.2v.2"/>
<path d="M118.2 120.2v.1M118.3 120.4h.1M118.3 120.3h.1M118.3 120.2v.2v-.2M118.3 120.2v.2M118.3 120.3h.2M118.3 120.4h.2M118.3 120.2l.1 .2M118.3 120.4l.2 .1M118.4 120.2v.2M118.5 120.2h.1M118.5 120.2v.3"/>
<path d="M118.5 120.5h.1M118.6 120.4h.1M118.6 120.3h.1M118.6 120.2v.3v-.3M118.6 120.7v-.6h1.8v.6M125.3 120.3l-.1 .2h.2M125.3 120.3h.2M125.5 120.3l.3 .1-.1 .2h-.2zM125.8 120.3h.1M125.8 120.5h.1M125.8 120.3l.1 .1-.1 .1M137.7 120.3l-.1 .2h.2"/>
<path d="M137.7 120.3h.2M137.9 120.3l.3 .1-.1 .2h-.2zM138.2 120.3h.1M138.2 120.5h.1M138.2 120.3l.1 .1-.1 .1M146.1 120.3l-.1 .2h.3M146.1 120.3h.2M146.4 120.3l.2 .1v.2h-.2zM146.6 120.3h.1M146.7 120.3l.1 .1-.1 .1M158.5 120.3l-.1 .2h.3M158.5 120.3h.2"/>
<path d="M158.8 120.3h.2v.3h-.2zM159 120.3h.1M159.1 120.3l.1 .1-.2 .1M170.9 120.3l-.1 .2h.3M170.9 120.3h.2M171.2 120.3h.1v.3h-.1zM171.4 120.3h.1M171.5 120.5h.1M171.5 120.3l.1 .1-.1 .1M175.1 121.1v.4M175.2 121.1v.4M206.2 121.5h42"/>
<path d="M225.6 120.8h.1M225.6 120h.8M225.7 120.7l-.1 .1M225.8 120.1l-.1 .6M226.4 120l-.6 .1M102.6 153l-.1 .1M103.1 149.4h10.4v7.8h-10.4M103.1 148.7v4.3h-.9l2.1 .7h-1.2v4.2M103.5 149.4l-.4 .4M106.2 149.4l-3.1 3.1M108.9 149.4l-5.8 5.7M109.8 159.1h.1"/>
<path d="M109.8 158.8h.1M109.8 158.8v.3M109.9 158.9v.3M109.9 158.6v.3M110.2 158.6v.3h-.3M110.2 158.7h-.3v.5h.3v-.3M110.3 158.5v.9M110.3 157.2v2.2M110.5 159.2l-.2 .2M110.5 157.9l.2 .1M110.5 157.9h.1M110.5 159.4h.1"/>
<path d="M110.5 157.6v3.5h2.3M110.7 158l.1 .2M110.7 158h.1M110.7 159.9h2.1M110.7 158v2.6M110.8 159.5l.3 .2h1.5l.2 .2M110.9 158.5l.1 .3M110.9 158.2v1.3M110.9 158.6h.2M110.9 159.2v.2M111 159.2h.1M111 158.6h.1"/>
<path d="M111 158.8l-.1 .1M111 158.7v.5M111.1 158.6l.1 .2M111.1 159.2h.1M111.1 158.9v.3h-.1M111.1 158.6l.1 .6h-.3M111.2 158.8l-.3 .4M111.5 149.4l-7.7 7.8M112.8 159.9h.1M112.9 157.2l-.1 .1h-2l-.3 .3M113.5 150.1l-7.1 7.1M113.5 152.8l-4.4 4.4"/>
<path d="M113.5 155.4l-1.7 1.8M174.8 157.2l.2 .1h2l.3 .3v3.5h-2.3M175 159.9h.1M175 159.9h2.1M175.5 149.4l-1.2 1.2M176.6 158.8l.3 .4M176.6 158.7v.5M176.6 158.6h.1M176.6 159.2h.1M176.6 158.6h.3M176.6 159.2h.3M176.6 158.6v.2"/>
<path d="M176.7 159.7h-1.5l-.2 .2M176.8 158.8l.1 .1M176.8 158.8v-.2v.6h-.2v-.3M176.8 159.2l.1 .2M176.9 158.5l-.1 .1M177.1 158l-.2 .2v1.3l-.2 .2M177.1 158h.1M177.1 158v2.7l-.3 .2h-1.6l-.2 .2M177.3 157.9l-.2 .1M177.3 157.9h.1M177.3 159.4h.1M177.3 159.2l.2 .2"/>
<path d="M177.5 158.5v.9M177.5 157.2v2.2M177.6 158.6l.3 .1v.5h-.3zM177.6 158.9h.3M177.8 158.6v.6M177.9 159.1h.1M177.9 158.8h.1M177.9 158.8v.3M178.1 149.4l-3.8 3.8M180.8 149.4l-6.5 6.5M183.5 149.4l-7.8 7.8M184.5 153.7l-3.5 3.5"/>
<path d="M184.6 149.4h-10.3v7.8h10.3M184.6 148.7v4.3h1l-2.1 .7h1.1v4.2M184.6 150.9l-6.2 6.3M184.6 156.2l-.9 1M185.2 153l-.2 .1M110.7 160.6l.3 .3h1.6l.2 .2M112.8 161.1h.1M175 161.1h.1"/>
<circle cx="222.7" cy="50.6" r=".33"/>
<circle cx="222.7" cy="49.6" r=".33"/>
<circle cx="222.7" cy="57.8" r=".33"/>
<circle cx="222.7" cy="49.6" r=".2"/>
<circle cx="222.7" cy="57.8" r=".2"/>
<circle cx="222.7" cy="50.6" r=".2"/>
<circle cx="222.7" cy="50.6" r=".12"/>
<circle cx="222.7" cy="57.8" r=".12"/>
<circle cx="222.7" cy="49.6" r=".12"/>
<circle cx="222.7" cy="49.6" r=".14"/>
<circle cx="222.7" cy="50.6" r=".14"/>
<circle cx="222.7" cy="57.8" r=".14"/>
<circle cx="226.4" cy="53.2" r="2.06"/>
<circle cx="226.4" cy="53.2" r=".67"/>
<circle cx="98.7" cy="60.5" r=".12"/>
<circle cx="98.7" cy="61.6" r=".12"/>
<circle cx="98.7" cy="61.1" r=".12"/>
<circle cx="98.7" cy="61.6" r=".07"/>
<circle cx="98.7" cy="61.1" r=".07"/>
<circle cx="98.7" cy="60.5" r=".14"/>
<circle cx="98.7" cy="61.1" r=".14"/>
<circle cx="98.7" cy="61.6" r=".14"/>
<circle cx="99" cy="60.5" r=".07"/>
<circle cx="99" cy="61.2" r=".07"/>
<circle cx="99" cy="61.2" r=".05"/>
<circle cx="99" cy="60.5" r=".05"/>
<circle cx="99.3" cy="61.6" r=".12"/>
<circle cx="99.3" cy="60.5" r=".12"/>
<circle cx="99.3" cy="61.1" r=".12"/>
<circle cx="99.3" cy="60.5" r=".07"/>
<circle cx="99.3" cy="61.6" r=".07"/>
<circle cx="99.3" cy="61.1" r=".07"/>
<circle cx="99.3" cy="60.5" r=".14"/>
<circle cx="99.3" cy="61.6" r=".14"/>
<circle cx="99.3" cy="61.1" r=".14"/>
<circle cx="223.3" cy="60.3" r=".33"/>
<circle cx="223.3" cy="78.8" r=".33"/>
<circle cx="223.3" cy="69.6" r=".33"/>
<circle cx="223.3" cy="69.6" r=".2"/>
<circle cx="223.3" cy="60.3" r=".2"/>
<circle cx="223.3" cy="78.8" r=".2"/>
<circle cx="223.3" cy="78.8" r=".12"/>
<circle cx="223.3" cy="69.6" r=".12"/>
<circle cx="223.3" cy="60.3" r=".14"/>
<circle cx="223.3" cy="60.4" r=".19"/>
<circle cx="97.1" cy="89.9" r=".1"/>
<circle cx="97.2" cy="89.9" r=".09"/>
<circle cx="97.5" cy="89.9" r=".1"/>
<circle cx="97.5" cy="89.9" r=".09"/>
<circle cx="97.8" cy="89.9" r=".1"/>
<circle cx="99.3" cy="90.3" r=".07"/>
<circle cx="99.3" cy="89.4" r=".07"/>
<circle cx="101.4" cy="89.3" r=".29"/>
<circle cx="101.4" cy="90.6" r=".29"/>
<circle cx="101.4" cy="89.9" r=".29"/>
<circle cx="101.4" cy="90.6" r=".22"/>
<circle cx="101.4" cy="89.3" r=".22"/>
<circle cx="101.4" cy="89.9" r=".22"/>
<circle cx="223.3" cy="88.1" r=".33"/>
<circle cx="223.3" cy="97.3" r=".33"/>
<circle cx="223.3" cy="97.3" r=".2"/>
<circle cx="223.3" cy="88.1" r=".2"/>
<circle cx="223.3" cy="88.1" r=".12"/>
<circle cx="223.3" cy="97.3" r=".12"/>
<circle cx="223.3" cy="106.5" r=".33"/>
<circle cx="223.3" cy="106.5" r=".2"/>
<circle cx="223.3" cy="106.5" r=".12"/>
<circle cx="226.1" cy="119.1" r=".12"/>
<circle cx="226.1" cy="119.1" r=".1"/>
<circle cx="226.1" cy="119.1" r=".24"/>
<circle cx="113.2" cy="120.4" r=".2"/>
<circle cx="113.2" cy="120.4" r=".14"/>
<circle cx="113.2" cy="120.4" r=".1"/>
<circle cx="125.6" cy="120.4" r=".2"/>
<circle cx="125.6" cy="120.4" r=".14"/>
<circle cx="125.6" cy="120.4" r=".1"/>
<circle cx="138" cy="120.4" r=".2"/>
<circle cx="138" cy="120.4" r=".14"/>
<circle cx="138" cy="120.4" r=".1"/>
<circle cx="146.5" cy="120.4" r=".2"/>
<circle cx="146.5" cy="120.4" r=".14"/>
<circle cx="146.5" cy="120.4" r=".1"/>
<circle cx="158.9" cy="120.4" r=".2"/>
<circle cx="158.9" cy="120.4" r=".14"/>
<circle cx="158.9" cy="120.4" r=".1"/>
<circle cx="171.2" cy="120.4" r=".2"/>
<circle cx="171.2" cy="120.4" r=".14"/>
<circle cx="171.2" cy="120.4" r=".1"/>
</g>
<!-- layer: ANNOTATIONS -->
<g fill="none" stroke="#000" stroke-width=".25">
<path d="M27.9 14.7h5.4M28.6 14.7v4.8M30.5 12.2h3M33.5 11.4v2.1M37.1 11.4v6M37.1 12.2h3M27.9 28.6h5.8M28.6 22.6v6M219.2 33.8h1.4M222.1 33.3v4.6M230.5 33.3v15M232 33.8h1.4"/>
<path d="M26.5 52.4h6.2M27.1 52.4v5.5M29.7 50.1h3M32.7 49.4v2.1M35.3 49.4v3.9M35.3 50.1h3M87.3 57.3h1.5l8.4 3.4M100.6 45.4h1.4M103.5 45v3.3M111.1 45v12.5M112.5 45.4h1.4M170.5 45.4h1.4"/>
<path d="M173.3 45v12.5M178.7 45v3.3M180.1 45.4h1.4M222.8 48.3h37.7M231.3 58.3h13.6M231.3 49h13.6M244.4 50.4v1.4M244.4 55.5v1.4M245.8 45.4h-1.4v1.5M260 49.7v31.9M26.5 66.7h6.2M27.1 61.3v5.4"/>
<path d="M95.6 67.4h1.4l10.2 4.7M101.7 76.5h1.5l3 5.4M222.8 60.9h27.8M244.4 62.3v1.4h-1.4M250.1 62.3v25.6M28.6 89.7h4.9M29.2 89.7v4.8M29.2 97.8v5M29.4 88.1h3M32.4 87.3v2.1M35 87.3v4M35 88.1h3"/>
<path d="M84.1 91.1h15.8M84.8 92.3v12.1M87.3 84.1h1.5l6.5 4.8M98.7 94.4h1.4M98.8 97.6h1.4M99.4 92.8v.8M99.5 98.4v.8M103.3 81.2v5.1M104.5 81.9h3.5M250.1 94.4v25.7M260 88.2v31.9M28.6 102.8h4.9"/>
<path d="M84.8 108.2v12.1M118.7 122.3l-4.8 4.6h-1.5M139 137.9h11.1M213.4 137.7h12.6M229.6 122.3l4.8 4.6h1.5M239.1 121.5h11.5M253 121.5h7.5M99.3 157.2h7.8M99.8 154.3v1.4M113.5 157.9v9.7M174.3 157.9v9.7M210.1 141.2h19.7v8.3h-19.7z"/>
<path d="M210.1 144.4h19.7M210.1 146.9h19.7M220.3 144.4v5.1M63 164.7h.7M99.3 161.1h10.5M99.8 162.5v1.4M110 164.2h1.4M112.8 161.8v2.9M114.9 164.2h1.4M114.9 167.1h19.7M138.1 176.1h12.6M153.2 167.1h19.7"/>
<path d="M171.5 164.7h1.4M175 161.8v3.3M176.4 164.7h1.4M177.5 160.1v7.5M178.9 167.1h1.4"/>
</g>
<g fill="#000" stroke="#000" stroke-width=".2">
<path d="M28.6 14.7l.1 1.2h-.3zM32.4 12l1.1 .2-1.1 .2zM37.1 12.2l1.1-.2v.4zM28.4 27.5h.3l-.1 1.1zM220.6 33.5l1.5 .3-1.5 .2zM230.5 33.8l1.5-.3v.5zM27.1 52.5l.2 1.1h-.4zM31.6 50l1.1 .1-1.1 .2zM35.3 50.1l1.1-.1v.3zM102 45.2l1.5 .2-1.5 .3zM111.1 45.4l1.4-.2v.5zM171.9 45.2l1.4 .2-1.4 .3z"/>
<path d="M178.7 45.4l1.4-.2v.5zM244.2 56.9h.4l-.2 1.4zM244.4 49l.2 1.4h-.4zM244.2 46.9h.4l-.2 1.4zM260 48.3l.2 1.4h-.4zM26.9 65.6h.4l-.2 1.1zM97.2 60.5l1.3 .8-1.4-.4zM107.3 71.9l1.2 .8-1.4-.4zM244.4 60.9l.2 1.4h-.4zM250.1 60.9l.2 1.4h-.4zM29.2 89.7l.2 1.1h-.4zM31.3 87.9l1.1 .2-1.1 .2z"/>
<path d="M35 88.1l1.1-.2v.4zM84.8 91.1l.2 1.2h-.4zM95.4 88.7l1 1-1.3-.6zM99.2 93.6h.3l-.1 .8zM99.5 97.6l.1 .8h-.2zM103.3 81.9l1.2-.2v.4zM108 81.7l1.2 .2-1.2 .2zM29 101.7h.4l-.2 1.1zM84.6 120.3h.4l-.2 1.2zM118.5 122.2l1.2-.9-.8 1.2zM228.6 121.3l1.2 .9-.3 .3zM249.9 120.1h.4l-.2 1.4z"/>
<path d="M259.8 120.1h.4l-.2 1.4zM99.5 155.7h.5l-.2 1.5zM99.8 161.1l.2 1.4h-.5zM111.4 163.9l1.4 .3-1.4 .2zM113.5 164.2l1.4-.3v.5zM113.5 167.1l1.4-.2v.5zM172.9 164.4l1.4 .3-1.4 .2zM172.9 166.9l1.4 .2-1.4 .3zM175 164.7l1.4-.3v.5zM177.5 167.1l1.4-.2v.5z"/>
</g>
<!-- layer: SECTION CUTS -->
<g fill="none" stroke="#000" stroke-width=".25">
<path d="M142.6 52.7v1.6M142.6 55.8v8M151.2 45.9h-8.6v5.2M142.6 65.4v1.6M142.6 68.5v8M142.6 78.1v1.6M142.6 81.2v8M142.6 90.8v1.6M142.6 93.9v8M113.5 104.8h-9.9v8.5M115.1 104.8h1.6M118.3 104.8h7.9"/>
<path d="M127.8 104.8h1.6M131 104.8h7.9M140.5 104.8h1.6M142.6 103.5v1.6M142.6 106.6v8M142.6 116.2v1.6M142.6 119.3v5.2h8.6M143.7 104.8h7.9M153.2 104.8h1.6M156.4 104.8h7.9M165.9 104.8h1.6M169.1 104.8h10v8.5"/>
</g>
<path d="M151.2 45.4l2.7 .5-2.7 .5zM103.1 113.3h.9l-.4 2.8zM178.6 113.3h.9l-.4 2.8zM151.2 124l2.7 .5-2.7 .4z" fill="#000" stroke="#000" stroke-width=".2"/>
<!-- layer: ANNOTATIONS -->
<path d="M28.6 27.4h.1M28.8 28.6h.1M27.1 66.7h.1M34.4 90.2h.1M29.2 102.8h.1M29.2 101.6h.1" fill="none" stroke="#000" stroke-width=".2"/>
<!-- layer: DETAILS -->
<g fill="none" stroke="#000" stroke-width=".25">
<path d="M35.1 15.7a1.14 1.14 0 0 0-.4-1.8 .99 .99 0 0 0-1.1 .3 .99 .99 0 0 0-.1 1.1 1.05 1.05 0 0 0 .8 .9 2.97 2.97 0 0 1 2.7 2.9l.1 2.1-.5 2M33.6 28l.1 .6M33.7 28.6l.1 .5 .4 .3M33.7 26.3l1 .6M34.7 26.9l.6 .8 .2 1M35.5 28.7a.88 .88 0 0 1-1.3 .7M35.5 28.7h.1M36.6 23.3a4.5 4.5 0 0 1-2.9 2.3l-.2 .5 .2 .2M32.7 52.5a.94 .94 0 0 1 1-1.1 .94 .94 0 0 1 .8 1.3M32.7 52.5a1.31 1.31 0 0 0 .8 1.4l1.2 .4M34.5 52.7l-.2 .6M34.7 54.3a2.78 2.78 0 0 1 1.4 1.8"/>
<path d="M36.1 56.2l.3 1.4v1.4l-.5 2.1M32.8 66.1a1.51 1.51 0 0 0 .4 1.2M32.9 64.3l1 .6M33.9 64.9a1.67 1.67 0 0 1 .4 2.6l-.6 .1-.5-.3M34.8 66.7v.1M35.9 61.1a4.6 4.6 0 0 1-3.1 2.4l-.1 .5 .2 .3M32.4 90.2a.96 .96 0 0 0 .7 1.3M33.1 91.5l1.6 .4 .3 .4v11.6l-.3 .3-1.6-.1a1.05 1.05 0 0 1 .3-1.7l.2 .1M34.7 89.7l-.1 .2-.4 .3M34.7 89.7a.93 .93 0 0 0-.7-1.1 .93 .93 0 0 0-1.1 .5l-.5 1.1M33.6 102.5l.2 .3"/>
</g>
<!-- layer: TITLE BLOCK -->
<g fill="none" stroke="#000" stroke-width=".25">
<path d="M3.2 3.3h272.6v209.4h-272.6zM60.3 3.3v160.7h-57.1M235 8.2h36v10.4h-36zM235 15.1h36M244.5 11.7h26.5M244.5 8.2v10.4M22.8 37.8h17.9M3.2 40.1h57.1M3.2 79.7h57.1M22.8 77.2h17.9M3.2 118.8h57.1M22.8 114.7h17.8"/>
<path d="M3.2 126.8h57.1M3.2 131h57.1M3.2 122.7h57.1M28.4 122.7v41.3M29.5 131.9h2.4v2.4h-2.4zM29.5 136.1h2.4v2.3h-2.4zM29.5 140h2.4v2.3h-2.4zM3.2 143.3h57.1M3.2 147.5h57.1M29.5 149h2.3v2.3h-2.3zM29.5 152.9h2.3v2.3h-2.3zM29.5 156.8h2.3v2.3h-2.3z"/>
<path d="M29.5 144.3h2.4v2.3h-2.4zM41.7 144.3h2.4v2.3h-2.4zM29.5 160.7h2.3v2.3h-2.3zM3.2 196.3h167.8M3.2 192.1h167.8v20.6M29.6 192.1v20.6M71.1 192.1v20.6M90.3 192.1v20.6M3.2 208.6h67.9M3.2 204.4h67.9M3.2 200.4h67.9M209.6 207h43.2"/>
<path d="M230.9 201.3v11.4M252.8 201.3v11.4M275.8 201.3h-66.2v11.4"/>
</g>
<!-- layer: 0 -->
<path d="M257.8 11.7v6.9" fill="none" stroke="#000" stroke-width=".25"/>
<text font-size="7.2" x="227.2" y="195.5">RAPIDSLAT</text>
<g font-size="2.4">
<text x="245.7" y="11.1">STANDARD MAX. VALUES</text>
<text x="236.6" y="12.7">MODEL</text>
<text x="238.1" y="17.8">611</text>
<text x="248.1" y="14.4">WIDTH</text>
<text x="250.5" y="17.8">30'</text>
<text x="260.7" y="14.4">HEIGHT</text>
<text x="263.8" y="17.8">20'</text>
<text x="22.8" y="37.3">C-187 SLAT DETAIL</text>
<text x="22.8" y="76.8">C-275 SLAT DETAIL</text>
<text x="22.8" y="114.3">F-265 SLAT DETAIL</text>
<text x="7.6" y="125.6">OPENING WIDTH</text>
<text x="26.1" y="121.4">OPTIONS</text>
<text x="7.6" y="129.8">OPENING HEIGHT</text>
<text x="7.9" y="133.9">SLAT OPTIONS</text>
<text x="32.9" y="134">C-187</text>
<text x="32.8" y="142">F-265</text>
<text x="32.9" y="138.1">C-275</text>
<text x="7.5" y="146.3">GUIDE OPTIONS</text>
<text x="32.9" y="146.3">E GUIDE</text>
<text x="45.2" y="146.3">Z GUIDE</text>
<text x="7.5" y="150.6">HOOD OPTIONS</text>
<text x="32.7" y="154.9">INTERIOR ROUND</text>
<text x="32.8" y="151.1">INTERIOR OCTOGON</text>
<text x="32.7" y="158.8">INTERIOR SQUARE</text>
<text x="32.7" y="162.7">EXTERIOR SLOPED</text>
<text x="8.4" y="195.2">COMPONENT</text>
<text x="42.9" y="195.1">MATERIAL</text>
<text x="73.7" y="195">OPERATION</text>
<text x="91.7" y="195.2">NOTES:</text>
<text x="11.4" y="203.2">CURTAIN</text>
<text x="13" y="199.2">HOOD</text>
<text x="36.9" y="199.1">24 GA. GALVANIZED STEEL</text>
<text x="45.2" y="203.3">ALUMINUM</text>
<text x="72.8" y="201.7">MOTOR LH 230V</text>
<text x="91.8" y="199.1">1. WINDLOAD 20 P.S.F</text>
<text x="210.4" y="203.6">DWG. NO.</text>
<text x="221.7" y="199.8">611 ADVANCED ROLLING STEEL SERVICE DOOR</text>
<text x="231.4" y="203.4">DATE:</text>
<text x="12.2" y="207.3">GUIDES</text>
<text x="43.3" y="207.2">STEEL ANGLES</text>
<text x="71.6" y="207.3">(208-245 V RANGE)</text>
<text x="71.8" y="204.5">1-PHASE 60HZ VIA</text>
<text x="210.3" y="209.1">SHEET</text>
<text x="231.6" y="209">BY:</text>
<text x="9.8" y="211.5">BOTTOM BAR</text>
<text x="43.1" y="211.6">STEEL ANGLES</text>
</g>
<text font-size="2.2" x="260.1" y="192.7">®</text>
<g font-size="2.1">
<text x="25.1" y="12.9">17/32&quot;</text>
<text x="25.7" y="21.3">1 7/8&quot;</text>
<text x="25.5" y="50.9">7/8&quot;</text>
<text x="24.4" y="60.3">2 3/4&quot;</text>
<text x="25.2" y="88.8">5/8&quot;</text>
<text x="26.4" y="96.7">2 5/8&quot;</text>
</g>
<g font-size="2">
<text x="234.6" y="34.5">PROJECTION</text>
<text x="105.3" y="46.1">1'-6&quot;</text>
<text x="154.8" y="46.7">B</text>
<text x="174" y="46.1">1'-0&quot;</text>
<text x="247" y="46.1">1 1/2&quot;</text>
<text x="76.1" y="58">JUNCTION</text>
<text x="81.8" y="60.4">BOX</text>
<text x="239.9" y="64.4">6&quot;</text>
<text x="82.1" y="68.1">HAND CHAIN</text>
<text x="97.5" y="75.8">2'-0&quot;</text>
<text x="96.1" y="78.1">(REF)</text>
<text x="72.1" y="84.6">THREE PHASE</text>
<text x="72.5" y="87">CONTROLLER</text>
<text x="76.5" y="89.4">(14&quot; X 16&quot;)</text>
<text x="256.2" y="86.8">HEIGHT</text>
<text x="256.8" y="84.4">TOTAL</text>
<text x="245.6" y="90.7">OPENING</text>
<text x="246.3" y="93.1">HEIGHT</text>
<text x="90.1" y="101.1">6&quot; CLEARANCE</text>
<text x="81.9" y="108">(REF.)</text>
<text x="82.9" y="105.6">5'-0&quot;</text>
<text x="90" y="103.5">REQUIRED</text>
<text x="103.1" y="118.7">A</text>
<text x="178.5" y="118.7">A</text>
<text x="154.8" y="125.3">B</text>
<text x="71.8" y="129.8">(ALSO SERVES AS WEATHERSTRIPPING)</text>
<text x="74" y="127.4">WIRELESS MONITORED SAFETY EDGE</text>
<text x="237.1" y="127.6">FINISHED FLOOR</text>
<text x="139" y="137.5">ELEVATION</text>
<text x="213.4" y="137.3">SECTION B-B</text>
<text x="213.8" y="143.5">PROJECTION</text>
<text x="210.9" y="148.7">12&quot; X 14&quot;</text>
<text x="213" y="146.4">MIN.</text>
<text x="220.8" y="148.7">26&quot; X 28&quot;</text>
<text x="222.5" y="146.4">MAX.</text>
<text x="96.1" y="159.8">5 13/16&quot;</text>
<text x="117.5" y="164.9">1/2&quot;</text>
<text x="135.9" y="167.8">OPENING WIDTH</text>
<text x="166.8" y="165.3">1/2&quot;</text>
<text x="181.6" y="167.8">4 1/2&quot;</text>
<text x="138.1" y="175.7">SECTION A-A</text>
</g>
</svg>
